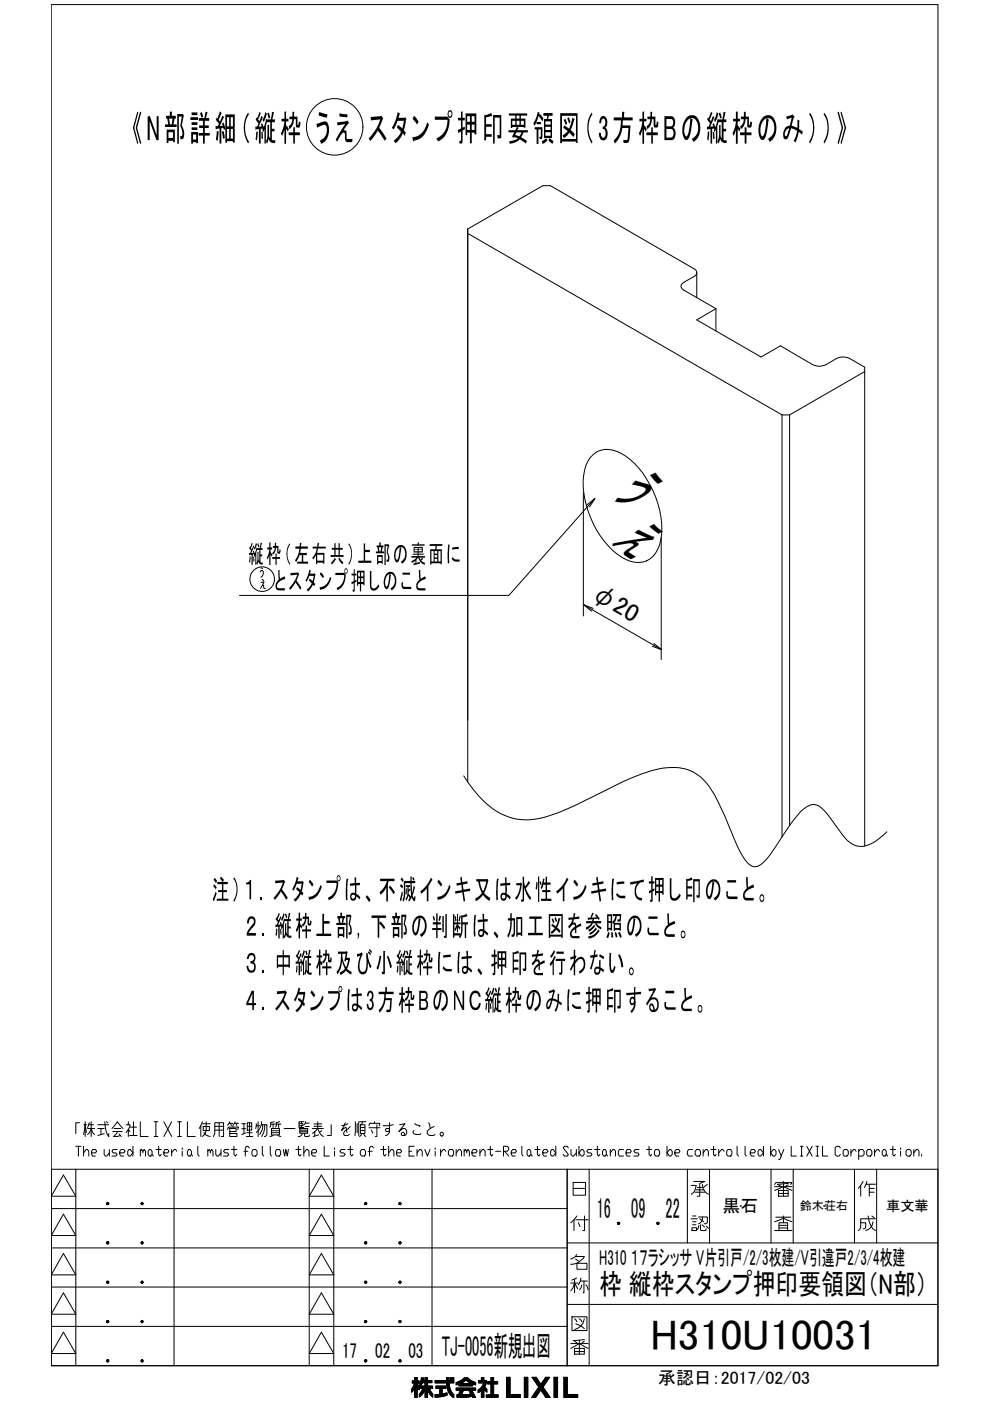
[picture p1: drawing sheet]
<svg xmlns="http://www.w3.org/2000/svg" width="210mm" height="297mm" viewBox="0 0 210 297" stroke-linecap="round" stroke-linejoin="round" font-family="sans-serif">
<!-- layer: TOS_WA -->
<g fill="none" stroke="#000" stroke-width=".21">
<path d="M10.9 1h188v288.6h-188zM16.9 238h-.8v2.3M17.8 238.5h.6M18.1 237.8v3.2M18.6 239.3h1.5M18.8 238.5h1M18.9 238l-.3 1.1M19.3 237.8v3.2M20.7 239.3h1.4M20.7 238.5h2.4M21.4 239.3v1.2M22.2 237.8a4.9 4.9 0 0 0 .9 3.2v-.7"/>
<path d="M22.5 237.8l.4 .2M23.7 239.3l1.2-1.5 1.2 1.5M23.9 239.9h2M24.2 239.3h1.4M24.9 239.9l-.1 .3-.7 .8h.8l.6-.3M26.7 238.5h.8v.3l-.8 1.3M27.2 237.8v.7M27.5 239.9l-.3-.4v1.5M27.7 239h1.2M28.3 237.8v2.9h-.8h1.6M29.7 237.8v3.2h1.7M32.7 237.8h.8"/>
<path d="M33 237.8v3.2M34.7 237.8l1.7 3.2M36.4 237.8l-1.7 3.2M37.7 237.8h.8M38 237.8v3.2M39.7 237.8v3.2h1.7M42.6 238.7l-.4 .6M42.9 237.8l-.3 .9v2.3M42.9 238.3h1.7M43.1 238.8h1.3v.9h-1.3zM43.7 237.8v1.9l-.2 .7-.6 .6M45.5 239.6h1.9"/>
<path d="M45.5 238.8h1.9M46.5 238v3M48.2 239.5l.2-.5h2.2l-.2 .5M48.6 238.2h.8M48.7 239.3h1.4v.6h-1.4zM48.7 237.8l-.5 .7M48.7 239.9v.4M48.9 238.2l.2 .5M49.4 238.7v.3M49.7 238.2h.9M49.9 237.8l-.5 .7M50.1 238.2l.1 .5"/>
<path d="M51.3 238.3h.8M51.3 239.3h.8M51.7 238.3v2.1M52.4 238h1v1.6h-1zM52.4 238.8h1M52.9 238v3M54.3 238.3v.4h.8M54.3 238.7l-.1 .6M54.7 237.8v3.2M55 239.5l-.7 .6M55.4 238.5h1.2v2l-.4 .5h-.2M55.5 237.8l-.4 1.5"/>
<path d="M55.7 238.5l-.1 1-.5 1M56.1 238.5l-.2 1.6-.4 .9M57.4 238.3h1M57.6 239.3h1.7v1.3h-1.7zM57.6 239.7h1.7M57.9 238.3v.8M58.2 237.8l-.8 .2v.7l-.2 .3M58.6 238.3h.9M59.1 238.3v.8M59.3 237.8l-.7 .2v.7l-.2 .3M60.2 239.3h2.4M63.4 238.3h.8v.4h-.8"/>
<path d="M63.6 239.3h1.6v1h-1.6zM63.6 239.6h1.6M63.6 239.9h1.6M63.9 237.8v.5M63.9 238.7v.4M64.4 237.8h-1v1.3h1M64.7 238.1l-.1 .4M64.7 238.8h.9M64.8 237.8l-.1 .3h.9M66.2 239.3h2.4M66.6 238.8h1.6M66.6 238.3h1.6"/>
<path d="M67.4 239.4l.7 1.2 .5 .4M67.4 237.8v1.5l-.7 .6M68.2 239.7l-.5 .4M70.2 238.5v2.2h-.8M73.2 238l-.8 1.7 1-.6 .2 1M73.7 238.3l-1.3 .4M74.2 238.8l-1.3 1.3v.4l.2 .2h.6l.4-.2M75.3 237.8v2.9M75.7 238.2v2M76.1 237.8v2.9M76.2 237.8h1.4M76.4 238.5h1v1.8h-1z"/>
<path d="M76.4 239.7h1M76.4 239.1h1M76.9 237.8l-.3 .7M78.2 238.7l.2-.5h2.1l-.1 .5M78.2 239.1h2.3M78.7 239.6l.4 .7M79.4 237.8v.4M79.9 238.5v2.5h-.3M82.6 238v1.7l-.2 .2h-.5l-.2-.2 .2-.4h.5l.2 .2v.6l-.4 .4-.5 .2M83.4 238.5l-1 .2h-1.2M84.7 238.5l1.2-.2-1.3 1.6 .8-.6h.5l.3 .4v.6l-.3 .4h-.7l-.1-.4 .1-.2h.4l.2 .2v.4M87.7 239.7l-.1 .4 .5 .4h1l.1-.2"/>
<path d="M87.9 238.3l1.2 .4-.2 .1M90.9 238l.3 1.3M92.1 238.8a1.66 1.66 0 0 0-1.5 1.5l.5 .4h.8l.3-.2M10.9 247.9h188M10.9 256.2h109.4M13.4 249.1l2.7 4.5h-5.2zM13.4 257.4l2.7 4.6h-5.2zM16.1 247.9v41.7M16.1 243h1.1M16.6 243v2.1M17.7 244.4l.6-.7h.3l.2 .4v1M17.7 243v2.1"/>
<path d="M18.3 240.1l-.2-1.6-.4 2M18.6 240.5l.4-.4 .3-.8 .3 .8 .5 .4M19.4 244.4h.8l.3-.3-.3-.4h-.5l-.3 .4v.7l.3 .3h.5M22.1 243.7v1.1l.2 .3h.3l.6-.7M22.1 240.4l-1.4 .3M23.2 243.7v1.4M24.8 243.7h-.8l-.3 .4 .3 .3h.6l.2 .4-.2 .3h-.9M25.3 240.4l.4 .6M25.4 244.4h.8l.3-.3-.3-.4h-.5l-.3 .4v.7l.3 .3h.5M27.3 243.7h.3l.6 .7-.6 .7h-.3l-.2-.3v-.7zM28.2 243v2.1M29.7 244.1l.3-.4 .3 .4v.3"/>
<path d="M29.7 243.7v1.4M30.3 244.1l.3-.4 .2 .4v1M31.7 243.7h.2l.3 .4v.7l-.3 .3h-.2l-.3-.3v-.7zM32.2 244.8l.3 .3M32.7 241h.8M33 243.7h1.2M33.6 243v1.8l.3 .3 .3-.3M34.7 244.4h.8l.3-.3-.3-.4h-.5l-.3 .4v.7l.3 .3h.5M36.4 243.7v1.4M36.9 247.9v41.7M37.5 244.1l-.3-.4h-.3l-.5 .7M37.7 241h.8"/>
<path d="M38.6 243.4v.3M38.6 244.1v1M40 243.7h.3l.3 .4v.7l-.3 .3h-.3l-.3-.3v-.7zM40.6 244.8l.2 .3M41.9 243v1.8l.3 .3M43.3 240.1a1.54 1.54 0 0 0 1.3 .9M44.1 244.1l.3-.4 .2 .4v.3M44.1 243.7v1.4M44.6 244.1l.3-.4 .3 .4v1M45.2 241l.3-.6v-2.4h1.9v3h-.5M45.7 243.7v1.1l.3 .3h.3l.5-.7M46.8 243.7v1.4"/>
<path d="M48.5 243.7h-.8l-.3 .4 .3 .3h.5l.3 .4-.3 .3h-.8M48.7 240.3h1.5v.7h-1.5zM49.1 243.7h1.1M49.6 243v1.8l.3 .3 .3-.3M51.7 244.1h.9M52.1 240.2l-.8 .3M52.2 241h1.4M52.3 240.2h1.2M52.9 243.4l-.3-.4h-.3l-.3 .4v1.7M53.7 243.7h.5l.3 .4v.7l-.3 .3h-.5l-.3-.3v-.7zM55.6 243v1.8l.3 .3M57.3 243v1.8l.3 .3"/>
<path d="M57.6 240.2h1.7M57.9 240.7l-.7 .3M58.7 243.7h.6l.2 .4v.7l-.2 .3h-.6l-.3-.3v-.7zM58.9 240.7l.6 .3M60.1 243.7l.3 1.4 .2-1.4 .3 1.4 .3-1.4M62.7 243.7h1.1M63.3 243v1.8l.3 .3 .2-.3M64.1 240.3a.73 .73 0 0 1-.9 .7M64.4 244.4l.6-.7h.2l.3 .4v1M64.4 243v2.1M64.6 240.3l.1 .7h.7l.2-.4M65.6 247.9v41.7"/>
<path d="M66.1 244.4h.8l.3-.3-.3-.4h-.5l-.3 .4v.7l.3 .3h.5M66.2 240.3l.5-.4v.9M67.5 240.6l-1.1 .4M68.1 257.4l2.7 4.6h-5.2zM68.1 249.1l2.7 4.5h-5.2zM68.7 243v2.1h1.1M70.8 247.9v41.7M70.9 243.4v.3M70.9 244.1v1M73.2 243.7h-.9l-.2 .4 .2 .3h.6l.3 .4-.3 .3h-.8M73.7 243.7h1.1M74.3 243v1.8l.3 .3 .2-.3"/>
<path d="M76.7 240.3l-.2 .4-.3 .3M76.7 243.7h.5l.3 .4v.7l-.3 .3h-.5l-.3-.3v-.7zM77.1 240.3l.5 .7M78 244.1h.9M79.2 243.4l-.3-.4h-.3l-.3 .4v1.7M80.7 243.7h1.2M81.3 243v1.8l.3 .3 .3-.3M82.4 244.4l.6-.7h.3l.2 .4v1M82.4 243v2.1M84.1 244.4h.8l.3-.3-.3-.4h-.5l-.3 .4v.7l.3 .3h.5M86.7 244.1h.6M87.8 243h-1.1v2.1h1.1"/>
<path d="M88.4 244.4l.6-.7h.2l.3 .4v1M88.4 243.7v1.4M90.1 243.7l.5 1.4 .6-1.4M91.6 247.9v41.7M92.3 243.4v.3M92.3 244.1v1M93.4 243.7v1.4M94.5 244.1l-.3-.4h-.2l-.6 .7M95.4 243.7h.5l.3 .4v.7l-.3 .3h-.5l-.3-.3v-.7zM96.7 244.4l.6-.7h.3l.3 .4v1M96.7 243.7v1.4M98.4 244.1l.3-.4 .3 .4v.3"/>
<path d="M98.4 243.7v1.4M99 244.1l.2-.4 .3 .4v1M100.1 244.4h.8l.3-.3-.3-.4h-.5l-.3 .4v.7l.3 .3h.5M101.8 244.4l.5-.7h.3l.3 .4v1M101.8 243.7v1.4M103.4 243.7h1.1M104 243v1.8l.3 .3 .2-.3M105.1 244.1h1.1M106.8 244.1h.8l.3-.4v-.3l-.3-.4h-.8v2.1M107 244.1l.9 1M108.4 244.4h.8l.3-.3-.3-.4h-.5l-.3 .4v.7l.3 .3h.5M110.6 243v1.8l.3 .3"/>
<path d="M112 243.7h.3l.3 .4v.7l-.3 .3h-.3l-.3-.3v-.7zM112.6 244.8l.2 .3M113.4 243.7h1.1M113.9 243v1.8l.3 .3 .3-.3M115.1 244.4h.8l.3-.3-.3-.4h-.6l-.2 .4v.7l.2 .3h.6M117 243.7h.3l.5 .7-.5 .7h-.3l-.3-.3v-.7zM117.8 243v2.1M120.3 247.9v41.7M120.5 243.4l-.2-.4h-.6l-.3 .4 1.1 1.4-.2 .3h-.6l-.3-.3M121.1 243.7v1.1l.3 .3h.2l.6-.7M121.5 250.7h2.6v2.7h-2.6zM121.5 252h2.6"/>
<path d="M122.2 243.7v1.4M122.8 243v2.1M123.3 243.7h.3l.3 .4v.7l-.3 .3h-.3l-.5-.7zM124.9 247.9v41.7M125.5 243.7h-.8l-.3 .4 .3 .3h.6l.2 .4-.2 .3h-.9M126.1 243.7h1.1M126.6 243v1.8l.3 .3 .3-.3M128 243.7h.3l.3 .4v.7l-.3 .3h-.3l-.3-.3v-.7zM128.6 244.8l.2 .3M129.4 244.4l.5-.7h.3l.3 .4v1M129.4 243.7v1.4M132.2 243.7h-.9l-.2 .4v.7l.2 .3h.9"/>
<path d="M132.7 244.4h.9l.2-.3-.2-.4h-.6l-.3 .4v.7l.3 .3h.6M135.5 243.7h-.8l-.3 .4 .3 .3h.5l.3 .4-.3 .3h-.8M137.1 243.7h1.1M137.6 243v1.8l.3 .3 .3-.3M139 243.7h.6l.3 .4v.7l-.3 .3h-.6l-.2-.3v-.7zM141.4 243v2.1M142 243.7h.2l.3 .4v.7l-.3 .3h-.2l-.6-.7zM143.1 244.4h.8l.3-.3-.3-.4h-.5l-.3 .4v.7l.3 .3h.5M145.7 247.9v15.6M146.8 243.7h-.8l-.3 .4v.7l.3 .3h.8M147.7 243.7h.5l.3 .4v.7l-.3 .3h-.5l-.3-.3v-.7zM149.1 244.4l.5-.7h.3l.3 .4v1"/>
<path d="M149.1 243.7v1.4M150.4 247.9v15.6M150.7 243.7h1.1M151.3 243v1.8l.3 .3 .2-.3M152.4 243.7v1.4M153.5 244.1l-.3-.4h-.2l-.6 .7M154.3 243.7h.6l.3 .4v.7l-.3 .3h-.6l-.2-.3v-.7zM156.3 243v1.8l.3 .3M157 255.7h.1M158 243v1.8l.2 .3M159.1 244.4h.8l.3-.3-.3-.4h-.5l-.3 .4v.7l.3 .3h.5M161 243.7h.3l.6 .7-.6 .7h-.3l-.3-.3v-.7z"/>
<path d="M161.9 243v2.1M163.4 243v2.1M163.5 247.9v15.6M163.9 243.7h.3l.3 .4v.7l-.3 .3h-.3l-.5-.7zM165.1 243.7l.5 1.4M166.2 243.7l-.9 2.1h-.2M167.8 243v2.1h1.1M168.2 247.9v15.6M169.7 243h.6M169.7 245.1h.6M170 243v2.1M171.1 243l1.1 2.1"/>
<path d="M172.2 243l-1.1 2.1M173 243h.6M173 245.1h.6M173.3 243v2.1M174.4 243v2.1h1.1M174.7 255.7h.1M178.2 243.4l-.3-.4h-.5l-.3 .4v1.4l.3 .3h.5l.3-.3M179 243.7h.6l.3 .4v.7l-.3 .3h-.6l-.2-.3v-.7zM180.4 243.7v1.4M181.2 247.9v15.6M181.5 244.1l-.2-.4h-.3l-.6 .7M182.1 244.1l.3-.4h.5l.3 .4v.7l-.3 .3h-.8"/>
<path d="M182.1 243.7v2.1M184 243.7h.6l.3 .4v.7l-.3 .3h-.6l-.2-.3v-.7zM185.4 243.7v1.4M185.9 247.9v15.6M186.5 244.1l-.2-.4h-.3l-.6 .7M187.4 243.7h.2l.3 .4v.7l-.3 .3h-.2l-.3-.3v-.7zM187.9 244.8l.3 .3M188.8 243.7h1.1M189.3 243v1.8l.3 .3 .3-.3M191 243.4v.3M191 244.1v1M192.3 243.7h.6l.3 .4v.7l-.3 .3h-.6l-.2-.3v-.7z"/>
<path d="M192.4 255.7h.1M193.7 244.4l.6-.7h.3l.2 .4v1M193.7 243.7v1.4M195.4 244.8v.3M10.9 272.9h109.4M10.9 264.6h109.4M13.4 274.1l2.7 4.5h-5.2zM13.4 265.8l2.7 4.5h-5.2zM68.1 274.1l2.7 4.5h-5.2zM68.1 265.8l2.7 4.5h-5.2zM120.3 276.6h78.6M120.3 263.5h78.6"/>
<path d="M10.9 281.2h109.4M13.4 282.4l2.7 4.6h-5.2zM68.1 282.4l2.7 4.6h-5.2zM87.4 294.4v.7M87.4 292.8v.4M87.4 294.3v.7M87.5 292.8v.4M87.5 294.1v.8M87.6 292.8v.4M87.6 294v.8M87.7 292.8v.4M87.7 293.8v.9"/>
<path d="M87.8 292.8v.4M87.8 293.5v1.1M87.9 292.1h.6v.7h.4v.4h-.4l.4 .8v.7l-.4-.5v2.1h-.6v-1.9l-.7 .8v-.7l.7-1.1v-.2h-.5v-.4h.5zM87.9 292.8v1.6M88 292.1v4.2M88.1 292.1v4.2M88.2 292.1v4.2M88.3 292.1v4.2M88.4 292.1v4.2M88.5 292.8v.4M88.5 293.5v.8M88.6 292.8v.4"/>
<path d="M88.6 293.6v.8M88.7 292.8v.4M88.7 293.8v.7M88.8 292.8v.4M88.8 293.9v.7M89 295.5v.7M89.1 293.1v.7M89.1 293.9v.5M89.1 295.4v.7M89.2 292.9v.8M89.2 293.9v.5M89.2 295.3v.7"/>
<path d="M89.3 292.7v.9M89.3 293.9v.5M89.3 295.1v.8M89.3 292.1h.5v.6h.3v-.6h.6v.6h.9v.5h-.9v.7h1v.5h-.6l.7 1.2v.6l-.5-.5-.6-1v1.6h-.6v-1.6l-.5 .8-.7 .7v-.6l.7-1.2h-.6v-.5h1.1v-.7h-.5l-.6 .6v-.6l.3-.7zM89.4 292.1v1.4M89.4 293.9v.5M89.4 295v.8M89.4 292.1v1.3M89.4 294.9v.8M89.5 292.1v1.2M89.5 293.9v.5M89.5 294.7v.9"/>
<path d="M89.6 292.1v1.1M89.6 293.9v.5M89.6 294.5v1M89.7 292.1v1.1M89.7 293.9v1.5M89.8 292.1v.4M89.8 292.7v.5M89.8 293.9v1.3M89.9 292.7v.5M89.9 293.9v1.2M90 292.7v.5M90 293.9v1"/>
<path d="M90.1 292.7v.5M90.1 293.9v.8M90.2 292.1v4.2M90.3 292.1v4.2M90.4 292.1v4.2M90.5 292.1v4.2M90.6 292.1v4.2M90.7 292.7v.5M90.7 293.9v.9M90.8 292.7v.5M90.8 293.9v1.1M90.9 292.7v.5"/>
<path d="M90.9 293.9v1.3M91 292.7v.5M91 293.9v1.5M91.1 292.7v.5M91.1 293.9v1.6M91.2 292.7v.5M91.2 293.9v.5M91.2 294.6v1M91.3 292.7v.5M91.3 293.9v.5M91.3 294.8v.9M91.3 295v.8"/>
<path d="M91.5 292.7v.5M91.5 293.9v.5M91.5 295.1v.8M91.6 292.7v.5M91.6 293.9v.5M91.6 295.3v.7M91.6 295.4v.7M91.7 293.9v.5M91.7 295.5v.7M92.2 292.7h2.5v-.6h.5v.6h1.1v.5h-1l.1 1.3 .3 .6 .6 .6v.6l-.6-.3a3.5 3.5 0 0 1-1-2.8h-2.5zM92.3 292.7v.5M92.3 295.7v.5"/>
<path d="M92.4 292.7v.5M92.4 295.7v.5M92.4 293.9h2.2v.5h-.8v1.1l1-.2v.5l-2.6 .4v-.5l1-.1v-1.2h-.8zM92.4 293.9v.5M92.5 292.7v.5M92.5 293.9v.5M92.5 295.7v.5M92.7 292.7v.5M92.7 293.9v.5M92.7 295.7v.5M92.8 292.7v.5M92.8 293.9v.5"/>
<path d="M92.8 295.7v.5M92.9 292.7v.5M92.9 293.9v.5M92.9 295.7v.5M93 292.7v.5M93 293.9v.5M93 295.7v.5M93.1 292.7v.5M93.1 293.9v.5M93.1 295.7v.5M93.2 292.7v.5M93.2 293.9v.5"/>
<path d="M93.2 295.7v.5M93.3 292.7v.5M93.3 293.9v2.3M93.4 292.7v.5M93.4 293.9v2.2M93.5 292.7v.5M93.5 293.9v2.2M93.6 292.7v.5M93.6 293.9v2.2M93.7 292.7v.5M93.7 293.9v2.2M93.8 292.7v.5"/>
<path d="M93.8 293.9v.5M93.8 295.5v.6M93.9 292.7v.5M93.9 293.9v.5M93.9 295.5v.5M94 292.7v.5M94 293.9v.5M94 295.5v.5M94.1 292.7v.5M94.1 293.9v.5M94.1 295.5v.5M94.2 292.7v.5"/>
<path d="M94.2 293.9v.5M94.2 295.4v.6M94.3 292.7v.5M94.3 293.9v.5M94.3 295.4v.6M94.5 292.7v.5M94.5 293.9v.5M94.5 295.4v.5M94.6 292.7v.5M94.6 293.9v.5M94.6 295.4v.5M94.7 292.1v1.7"/>
<path d="M94.7 295.3v.5M94.8 292.1v2.2M94.9 292.1v2.5M95 292.1v2.8M95.1 292.1v3M95.2 292.1v3.2M95.3 292.7v.5M95.3 293.5v1.9M95.4 292.7v.5M95.4 294.2v1.4M95.4 294.5v1.2M95.5 292.1h.8v.4h-.8z"/>
<path d="M95.5 292.1v.4M95.5 292.7v.5M95.5 294.7v1.1M95.7 292.1v.4M95.7 292.7v.5M95.7 294.9v1M95.7 295.1v.9M95.8 292.1v.4M95.8 292.7v.5M95.8 295.2v.9M95.9 292.1v.4M95.9 292.7v.5"/>
<path d="M95.9 295.4v.7M96 292.1v.4M96 292.7v.5M96 295.5v.7M96.1 292.1v.4M96.1 292.7v.5M96.1 295.6v.6M96.2 292.1v.4M96.2 292.7v.5M96.2 295.7v.6M96.7 293.1l1-.4 .8-.6h.7l.7 .6 1 .4v.5l-.6-.1v.3h-3v-.3l-.6 .1zM96.7 294.3h4.2v.5h-2.7l-.3 .9h1.6l.3-.2-.3-.5h.6l.8 1.3h-.7l-.1-.3-1.3 .2h-2v-.5h.4l.4-.9h-.9z"/>
<path d="M96.7 293.1v.5M96.7 294.3v.5M96.8 293.1v.5M96.8 294.3v.5M96.9 293.1v.5M96.9 294.3v.5M96.9 295.7v.5M97 293v.6M97 294.3v.5M97 295.7v.5M97.1 293v.5M97.1 294.3v.5"/>
<path d="M97.1 295.7v.5M97.2 292.9v.6M97.2 294.3v.5M97.2 295.7v.5M97.3 292.9v.6M97.3 294.3v.5M97.3 295.6v.6M97.4 292.9v.9M97.4 294.3v.5M97.4 295.3v.9M97.5 292.8v1M97.5 294.3v.5"/>
<path d="M97.5 295.1v1.1M97.6 292.8v1M97.6 294.3v.5M97.6 294.9v1.3M97.6 292.7v1.1M97.6 293.3l1.2-.7 1.2 .7zM97.6 294.3v1.9M97.7 292.7v1.1M97.7 294.3v1.9M97.8 292.7v.5M97.8 293.3v.5M97.8 294.3v1.9"/>
<path d="M97.9 292.6v.6M97.9 293.3v.5M97.9 294.3v1.3M97.9 295.7v.5M98 292.5v.7M98 293.3v.5M98 294.3v1.1M98 295.7v.5M98.1 292.4v.7M98.1 293.3v.5M98.1 294.3v.8M98.1 295.7v.5"/>
<path d="M98.2 292.4v.6M98.2 293.3v.5M98.2 294.3v.6M98.2 295.7v.5M98.3 292.3v.7M98.3 293.3v.5M98.3 294.3v.5M98.3 295.7v.5M98.4 292.2v.7M98.4 293.3v.5M98.4 294.3v.5M98.4 295.7v.5"/>
<path d="M98.5 292.1v.8M98.5 293.3v.5M98.5 294.3v.5M98.5 295.7v.5M98.5 292.1v.7M98.7 292.1v.6M98.7 293.3v.5M98.7 294.3v.5M98.7 295.7v.5M98.7 292.1v.5M98.8 292.1v.5M98.8 293.3v.5"/>
<path d="M98.8 294.3v.5M98.8 295.7v.5M98.9 292.1v.6M98.9 293.3v.5M98.9 294.3v.5M98.9 295.7v.5M99 292.1v.7M99 293.3v.5M99 294.3v.5M99 295.7v.5M99.1 292.1v.8M99.1 293.3v.5"/>
<path d="M99.1 294.3v.5M99.1 295.7v.5M99.2 292.1v.8M99.2 293.3v.5M99.2 294.3v.5M99.2 295.7v.5M99.3 292.3v.7M99.3 293.3v.5M99.3 294.3v.5M99.3 295.7v.5M99.4 292.4v.6M99.4 293.3v.5"/>
<path d="M99.4 294.3v.5M99.4 295.7v.5M99.5 292.4v.7M99.5 293.3v.5M99.5 294.3v.5M99.5 295.7v.5M99.6 292.5v.7M99.6 293.3v.5M99.6 294.3v.5M99.6 295v.1M99.6 295.6v.6M99.6 292.6v.6"/>
<path d="M99.6 295v.3M99.6 295.6v.5M99.7 292.6v.6M99.7 293.3v.5M99.7 294.3v.5M99.7 295v.4M99.7 295.6v.5M99.9 292.7v1.1M99.9 294.3v.5M99.9 295v1.1M99.9 295v1M100 292.8v1"/>
<path d="M100 294.3v.5M100 295v1M100.1 292.8v1M100.1 294.3v.5M100.1 295v1.1M100.2 292.9v.9M100.2 294.3v.5M100.2 295.1v1.1M100.3 292.9v.6M100.3 294.3v.5M100.3 295.3v1M100.4 292.9v.6"/>
<path d="M100.4 294.3v.5M100.4 295.4v.9M100.5 293v.5M100.5 294.3v.5M100.5 295.6v.7M100.6 293v.5M100.6 294.3v.5M100.6 295.8v.5M100.7 293v.6M100.7 294.3v.5M100.7 296v.3M100.7 293.1v.5"/>
<path d="M100.7 296.1v.2M100.8 293.1v.5M100.8 294.3v.5M100.8 296.2v.1M101.4 294.7v.6M101.5 292.7v.5M101.5 294.6v.6M101.6 292.7v.5M101.6 294.6v.6M101.7 292.7v.5M101.7 294.5v.6M101.8 292.7v.5"/>
<path d="M101.8 294.4v.7M101.8 294.4v.6M101.9 292.7v.5M101.9 294.3v.6M102 292.7v.5M102 294.2v.7M102.1 292.1h.5v.6h.6l-.1 .7-.4 .7 .5 .5v.5l-.6-.5v1.7h-.5v-1.4l-.7 .4v-.6a2.37 2.37 0 0 0 1.2-1.5h-1.1v-.5h.6zM102.1 292.1v1.1M102.1 294.1v2.2M102.2 292.1v1.1M102.2 294v2.3M102.3 292.1v1.1"/>
<path d="M102.3 293.8v2.5M102.4 292.1v1.1M102.4 293.7v2.6M102.5 292.1v1.1M102.5 293.5v2.8M102.6 292.1v4.2M102.6 292.7v2M102.8 292.7v2.1M102.9 292.7v1.2M102.9 294.2v.7M102.9 292.7v1M102.9 294.3v.6"/>
<path d="M103 292.7v.8M103 294.3v.7M103.1 292.7v.5M103.1 294.4v.7M103.1 295.7v.5M103.2 294.5v.6M103.2 295.7v.5M103.3 295.7v.5M103.4 292.9v.5M103.4 295.7v.5M103.5 292.9v.5M103.5 295.7v.5"/>
<path d="M103.6 292.9v.5M103.6 295.7v.5M103.7 292.9v.5M103.7 295.7v.5M103.8 292.9v.5M103.8 295.7v.5M103.9 292.9v.5M103.9 295.7v.5M104 292.9v.5M104 295.7v.5M104.1 292.1h.6v.8h.8v.5h-.8v2.3h.9v.5h-2.5v-.5h1v-2.3h-.8v-.5h.8zM104.1 292.1v4.1"/>
<path d="M104.2 292.1v4.1M104.3 292.1v4.1M104.4 292.1v4.1M104.5 292.1v4.1M104.6 292.1v4.1M104.7 292.9v.5M104.7 295.7v.5M104.8 292.9v.5M104.8 295.7v.5M104.9 292.9v.5M104.9 295.7v.5M105 292.9v.5"/>
<path d="M105 295.7v.5M105.1 292.9v.5M105.1 295.7v.5M105.2 292.9v.5M105.2 295.7v.5M105.3 292.9v.5M105.3 295.7v.5M105.4 292.9v.5M105.4 295.7v.5M105.5 292.9v.5M105.5 295.7v.5M105.6 295.7v.5"/>
<path d="M107.4 292h.7v3.7h2.2v.6h-2.9zM107.4 292v4.3M107.5 292v4.3M107.6 292v4.3M107.7 292v4.3M107.8 292v4.3M107.9 292v4.3M108 292v4.3M108.1 292v4.3M108.2 295.7v.6M108.3 295.7v.6M108.4 295.7v.6"/>
<path d="M108.5 295.7v.6M108.6 295.7v.6M108.7 295.7v.6M108.8 295.7v.6M108.9 295.7v.6M109 295.7v.6M109.1 295.7v.6M109.2 295.7v.6M109.3 295.7v.6M109.4 295.7v.6M109.5 295.7v.6M109.6 295.7v.6"/>
<path d="M109.7 295.7v.6M109.8 295.7v.6M110 295.7v.6M110.1 295.7v.6M110.2 295.7v.6M110.3 295.7v.6M111.2 292h.7v4.3h-.7zM111.2 292v4.3M111.3 292v4.3M111.4 292v4.3M111.5 292v4.3M111.6 292v4.3"/>
<path d="M111.7 292v4.3M111.8 292v4.3M111.9 292v4.3M112.8 296.2v.1M112.8 292h.9l1 1.5 1-1.5h.8l-1.4 2.1 1.6 2.2h-1l-1-1.6-1.1 1.6h-.9l1.5-2.2zM112.9 292v.1M112.9 296.1v.2M113 292v.2M113 296v.3M113.1 292v.4M113.1 295.8v.5M113.1 292v.5"/>
<path d="M113.1 295.7v.6M113.2 292v.7M113.2 295.5v.8M113.3 292v.8M113.3 295.4v.9M113.4 292v.9M113.4 295.3v1M113.5 292v1M113.5 295.1v1.2M113.6 292v1.2M113.6 295v1.2M113.7 292v1.3"/>
<path d="M113.7 294.9v1.2M113.8 292.1v1.3M113.8 294.7v1.3M113.9 292.3v1.3M113.9 294.6v1.3M113.9 292.4v1.3M113.9 294.5v1.2M114.1 292.6v1.2M114.1 294.3v1.3M114.2 292.7v1.3M114.2 294.2v1.2M114.2 292.8v2.5"/>
<path d="M114.3 293v2.1M114.4 293.1v1.9M114.5 293.2v1.7M114.6 293.4v1.4M114.7 293.5v1.2M114.8 293.4v1.5M114.9 293.2v1.8M115 293.1v2M115 292.9v2.4M115.1 292.8v1.2M115.1 294.1v1.3M115.2 292.7v1.2"/>
<path d="M115.2 294.3v1.3M115.3 292.6v1.2M115.3 294.4v1.3M115.4 292.4v1.2M115.4 294.5v1.3M115.5 292.3v1.2M115.5 294.6v1.4M115.6 292.1v1.3M115.6 294.8v1.3M115.7 292v1.2M115.7 294.9v1.3M115.8 292v1.1"/>
<path d="M115.8 295.1v1.2M115.9 292v1M115.9 295.2v1.1M116 292v.9M116 295.3v1M116.1 292v.7M116.1 295.4v.9M116.1 292v.6M116.1 295.6v.7M116.2 292v.4M116.2 295.7v.6M116.3 292v.3"/>
<path d="M116.3 295.9v.4M116.4 292v.2M116.4 296v.3M116.5 292v.1M116.5 296.1v.2M116.6 296.2v.1M117.5 292h.7v4.3h-.7zM117.5 292v4.3M117.6 292v4.3M117.7 292v4.3M117.8 292v4.3M117.9 292v4.3"/>
<path d="M118 292v4.3M118.1 292v4.3M119.5 292h.8v3.7h2.2v.6h-3zM119.6 292v4.3M119.7 292v4.3M119.8 292v4.3M119.9 292v4.3M120 292v4.3M120.1 292v4.3M120.2 292v4.3M120.3 292v4.3M120.3 295.7v.6"/>
<path d="M120.4 295.7v.6M120.5 295.7v.6M120.6 295.7v.6M120.7 295.7v.6M120.8 295.7v.6M120.9 295.7v.6M121 295.7v.6M121.1 295.7v.6M121.3 295.7v.6M121.4 295.7v.6M121.5 295.7v.6M121.6 295.7v.6"/>
<path d="M121.7 295.7v.6M121.8 295.7v.6M121.9 295.7v.6M122 295.7v.6M122.1 295.7v.6M122.2 295.7v.6M122.3 295.7v.6M122.5 295.7v.6"/>
<circle cx="93.7" cy="240.5" r=".39"/>
</g>
<g fill="#000" stroke="#000" stroke-width=".21">
<path d="M22.7 255.1l-.1 .1h.2zM22.6 255.2h.2l-.1 .2zM22.8 255.2l-.1 .2h.1z"/>
<path d="M22.8 255.2v.2h.2zM22.8 255.2h.3l-.1 .2z"/>
<path d="M23 255.1l-.2 .1h.3zM22.8 255l.2 .1-.2 .1zM22.7 255.1l.1 .1v-.2z"/>
<path d="M30 255.1l-.1 .1h.2zM29.9 255.2h.2l-.1 .2zM30.1 255.2l-.1 .2h.1z"/>
<path d="M30.1 255.2v.2h.2zM30.1 255.2h.2v.2z"/>
<path d="M30.3 255.1l-.2 .1h.2zM30.1 255l.2 .1-.2 .1zM30 255.1l.1 .1v-.2z"/>
<path d="M77.4 255.1l-.1 .1h.2zM77.3 255.2h.2l-.1 .2zM77.5 255.2l-.1 .2h.1z"/>
<path d="M77.5 255.2v.2h.2zM77.5 255.2h.3l-.1 .2z"/>
<path d="M77.7 255.1l-.2 .1h.3zM77.5 255l.2 .1-.2 .1zM77.4 255.1l.1 .1v-.2z"/>
<path d="M84.7 255.1l-.1 .1h.2zM84.6 255.2h.2l-.1 .2zM84.8 255.2l-.1 .2h.1z"/>
<path d="M84.8 255.2v.2h.1zM84.8 255.2h.2l-.1 .2z"/>
<path d="M84.9 255.1l-.1 .1h.2zM84.8 255l.1 .1-.1 .1zM84.7 255.1l.1 .1v-.2z"/>
<path d="M131 259.2v.1h.2zM131 259.3h.2l-.2 .2zM131 259.5h.2v-.2z"/>
<path d="M131.2 259.3v.2h.1zM131.2 259.3h.2l-.1 .2z"/>
<path d="M131.3 259.2l-.1 .1h.2zM131.2 259.2h.1l-.1 .1zM131 259.2l.2 .1v-.1z"/>
<path d="M139.3 259.2v.1h.2zM139.3 259.3h.2l-.2 .2zM139.3 259.5h.2v-.2z"/>
<path d="M139.5 259.3v.2h.1zM139.5 259.3h.2l-.1 .2z"/>
<path d="M139.6 259.2l-.1 .1h.2zM139.5 259.2h.1l-.1 .1zM139.3 259.2l.2 .1v-.1z"/>
<path d="M22.7 271.7l-.1 .2h.2zM22.6 271.9h.2l-.1 .1zM22.7 272l.1 .1v-.2z"/>
<path d="M22.7 263.4l-.1 .1h.2zM22.6 263.5h.2l-.1 .2zM22.7 263.7h.1v-.2z"/>
<path d="M22.8 271.9v.2l.2-.1zM22.8 271.9h.3l-.1 .1z"/>
<path d="M22.8 263.5v.2h.2zM22.8 263.5h.3l-.1 .2z"/>
<path d="M23 271.7l-.2 .2h.3zM22.8 271.7h.2l-.2 .2zM22.7 271.7l.1 .2v-.2z"/>
<path d="M23 263.4l-.2 .1h.3zM22.8 263.3l.2 .1-.2 .1zM22.7 263.4l.1 .1v-.2z"/>
<path d="M30 271.7l-.1 .2h.2zM29.9 271.9h.2l-.1 .1zM30.1 271.9l-.1 .1 .1 .1z"/>
<path d="M30 263.4l-.1 .1h.2zM29.9 263.5h.2l-.1 .2zM30.1 263.5l-.1 .2h.1z"/>
<path d="M30.1 271.9v.2l.2-.1zM30.1 271.9h.2v.1z"/>
<path d="M30.1 263.5v.2h.2zM30.1 263.5h.2v.2z"/>
<path d="M30.3 271.7l-.2 .2h.2zM30.1 271.7h.2l-.2 .2zM30 271.7l.1 .2v-.2z"/>
<path d="M30.3 263.4l-.2 .1h.2zM30.1 263.3l.2 .1-.2 .1zM30 263.4l.1 .1v-.2z"/>
<path d="M77.4 263.4l-.1 .1h.2zM77.3 263.5h.2l-.1 .2zM77.4 263.7h.1v-.2z"/>
<path d="M77.4 271.7l-.1 .2h.2zM77.3 271.9h.2l-.1 .1zM77.4 272l.1 .1v-.2z"/>
<path d="M77.5 263.5v.2h.2zM77.5 263.5h.3l-.1 .2z"/>
<path d="M77.5 271.9v.2l.2-.1zM77.5 271.9h.3l-.1 .1z"/>
<path d="M77.7 263.4l-.2 .1h.3zM77.5 263.3l.2 .1-.2 .1zM77.4 263.4l.1 .1v-.2z"/>
<path d="M77.7 271.7l-.2 .2h.3zM77.5 271.7h.2l-.2 .2zM77.4 271.7l.1 .2v-.2z"/>
<path d="M84.7 271.7l-.1 .2h.2zM84.6 271.9h.2l-.1 .1zM84.7 272l.1 .1v-.2z"/>
<path d="M84.7 263.4l-.1 .1h.2zM84.6 263.5h.2l-.1 .2zM84.7 263.7h.1v-.2z"/>
<path d="M84.8 271.9v.2l.1-.1zM84.8 271.9h.2l-.1 .1z"/>
<path d="M84.8 263.5v.2h.1zM84.8 263.5h.2l-.1 .2z"/>
<path d="M84.9 271.7l-.1 .2h.2zM84.8 271.7h.1l-.1 .2zM84.7 271.7l.1 .2v-.2z"/>
<path d="M84.9 263.4l-.1 .1h.2zM84.8 263.3l.1 .1-.1 .1zM84.7 263.4l.1 .1v-.2z"/>
<path d="M22.7 288.4l-.1 .1h.2zM22.6 288.5h.2l-.1 .2zM22.7 288.7l.1 .1v-.3z"/>
<path d="M22.7 280l-.1 .2h.2zM22.6 280.2h.2l-.1 .1zM22.7 280.3l.1 .1v-.2z"/>
<path d="M22.8 288.5v.3l.2-.1zM22.8 288.5h.3l-.1 .2z"/>
<path d="M22.8 280.2v.2l.2-.1zM22.8 280.2h.3l-.1 .1z"/>
<path d="M23 288.4l-.2 .1h.3zM22.8 288.3l.2 .1-.2 .1zM22.7 288.4l.1 .1v-.2z"/>
<path d="M23 280l-.2 .2h.3zM22.8 280h.2l-.2 .2zM22.7 280l.1 .2v-.2z"/>
<path d="M30 288.4l-.1 .1h.2zM29.9 288.5h.2l-.1 .2zM30.1 288.5l-.1 .2 .1 .1z"/>
<path d="M30 280l-.1 .2h.2zM29.9 280.2h.2l-.1 .1zM30.1 280.2l-.1 .1 .1 .1z"/>
<path d="M30.1 288.5v.3l.2-.1zM30.1 288.5h.2v.2z"/>
<path d="M30.1 280.2v.2l.2-.1zM30.1 280.2h.2v.1z"/>
<path d="M30.3 288.4l-.2 .1h.2zM30.1 288.3l.2 .1-.2 .1zM30 288.4l.1 .1v-.2z"/>
<path d="M30.3 280l-.2 .2h.2zM30.1 280h.2l-.2 .2zM30 280l.1 .2v-.2z"/>
<path d="M77.4 288.4l-.1 .1h.2zM77.3 288.5h.2l-.1 .2zM77.4 288.7l.1 .1v-.3z"/>
<path d="M77.4 280l-.1 .2h.2zM77.3 280.2h.2l-.1 .1zM77.4 280.3l.1 .1v-.2z"/>
<path d="M77.5 288.5v.3l.2-.1zM77.5 288.5h.3l-.1 .2z"/>
<path d="M77.5 280.2v.2l.2-.1zM77.5 280.2h.3l-.1 .1z"/>
<path d="M77.7 288.4l-.2 .1h.3zM77.5 288.3l.2 .1-.2 .1zM77.4 288.4l.1 .1v-.2z"/>
<path d="M77.7 280l-.2 .2h.3zM77.5 280h.2l-.2 .2zM77.4 280l.1 .2v-.2z"/>
<path d="M84.7 288.4l-.1 .1h.2zM84.6 288.5h.2l-.1 .2zM84.7 288.7l.1 .1v-.3z"/>
<path d="M84.7 280l-.1 .2h.2zM84.6 280.2h.2l-.1 .1zM84.7 280.3l.1 .1v-.2z"/>
<path d="M84.8 288.5v.3l.1-.1zM84.8 288.5h.2l-.1 .2z"/>
<path d="M84.8 280.2v.2l.1-.1zM84.8 280.2h.2l-.1 .1z"/>
<path d="M84.9 288.4l-.1 .1h.2zM84.8 288.3l.1 .1-.1 .1zM84.7 288.4l.1 .1v-.2z"/>
<path d="M84.9 280l-.1 .2h.2zM84.8 280h.1l-.1 .2zM84.7 280l.1 .2v-.2z"/>
</g>
<!-- layer: TOS_S1 -->
<path d="M99.2 49.5l66.6 38.5M147.7 57.8v5.3M151.8 65.4l-4.1 2.4 13.7 7.9 4.1-2.4 6.8 4a3.2 3.2 0 0 0 2.9 0l2.1-1.3a3.2 3.2 0 0 1 2.9 0l3.1 1.9v101.5M151.8 65.4l-6.8-3.9a.87 .87 0 0 1-.6-.8 .87 .87 0 0 1 .6-.8l2.1-1.3a.87 .87 0 0 0 .6-.8 .87 .87 0 0 0-.6-.8l-30.4-17.6h-1.6l-15.9 9.2v117.2M151.8 65.4v4.8M183.3 78.8l-15.9 9.2M165.8 88v89.5M165.8 88h1.6M167.4 88v87" fill="none" stroke="#000" stroke-width=".21"/>
<!-- layer: TOS_S2 -->
<path d="M125.2 96.9a4.8 4.8 0 0 1 6.5-.8 18.6 18.6 0 0 1 8.2 12 12.1 12.1 0 0 1-.9 9.2 4.7 4.7 0 0 1-6.3 1.3 17.8 17.8 0 0 1-8.4-11.5 12.9 12.9 0 0 1 .4-9.4z" fill="none" stroke="#000" stroke-width=".21"/>
<!-- layer: 0 -->
<path d="M124.5 107l1.6-1.3-1.1 1.8M126.1 105.7l-18.2 20.5h-57.1M123.8 128.2l1.8 1.1M125.8 129l-2-.8 1.6 1.4M138.5 136.7l1.8 1.1M138.7 136.4l1.6 1.4-2-.8" fill="none" stroke="#000" stroke-width=".21"/>
<!-- layer: TOS_M1 -->
<g fill="#000">
<path d="M171.7 23.9l.7 1.4 .3 1.7-.2 1.6-.8 1.8-.1-.4 .5-1 .3-1.3-.1-1.6-.3-1-.4-.9zM174.8 23.9l.7 1.3 .2 1.3-.1 2-.8 1.9-.2-.3 .6-1.4 .3-1.3-.3-2-.6-1.2zM88.8 120.9h.3l.1 1.8 1-.5 .1 .5-1.2 .6-.5 .6-.1 .5 .3 .3h1.4v.5l-1.5-.1-.4-.6v-.8l.6-.8zM141.5 193.7l.4 .1v2l1.1-.6 .2 .6-1.4 .7-.5 .5-.1 .6a.4 .4 0 0 0 .5 .5h1.4v.5h-1.6l-.5-.2-.2-1.1 .5-.9a.66 .66 0 0 0 .2-1zM158.2 186h.4v1.8a.22 .22 0 0 0 .1 .3 .22 .22 0 0 0 .3-.2l.8-.4 .1 .6-1 .4-.6 .5-.4 .5v.5l.3 .4h1.6v.5h-1.5l-.6-.3-.1-1.1 .4-.8a.62 .62 0 0 0 .3-.9zM121.7 201.4h.3l-.1 1.1 .3 .3-.3 .9 .6-.6 .8-.2 .6 .4 .2 .9v.8l-.3 .7-.9 .8-.1-.5 .3-.3 .6-.7v-1.1l-.4-.6-.6 .2-.4 .3-.4 .5v2.5h-.2v-2.1l-.6 1.2-.3-.4 .9-1.7v-.6l-.7 .3-.1-.5 .8-.3zM145.1 209.5l.4 .1v2l1.1-.6 .2 .6-1.5 .7-.4 .4-.1 .6a.51 .51 0 0 0 .5 .6h1.4v.5h-1.6l-.5-.3-.2-1 .5-1a.91 .91 0 0 0 .2-1.1z"/>
<path d="M157.7 23.7h.4v1h.7v1.8l.2-.1 .1-.7 .4 .2-.1 .6-.2 .6-.6-.1-.2-1.7h-.3l-.3 1.2-.7 .8-.2-.5 .5-.5 .3-.6v-.4h-.6v-.6h.6zM156 23.7h.4v1.5h.5v.5h-.5v.9l.6 .7-.3 .6-.3-.6v3.2h-.4v-3l-.4 1.3-.3-.6 .7-2v-.5h-.6v-.5h.6zM157.9 27l.4 .1v1h1v.6h-1v1.7h-.4v-1.7h-1v-.6h1z"/>
<path d="M161.7 25l.7-.5h1l.6 .4 .6 1.5v1.5l-.3 .9-.4 .7-.7 .6-.4-.6 .8-.6 .3-.6 .3-.7v-.9l-.6-1.3-.4-.3-.6-.1 .4 .4v.1l-.5 2.9-.3 .9a.57 .57 0 0 1-.7 .4 .57 .57 0 0 1-.4-.6l-.3-.9 .1-1.4 .3-1.2zM162 25.4l-.6 1.1-.1 1.8a.42 .42 0 0 0 .1 .4 .42 .42 0 0 0 .4 .1l.4-1 .3-2.7z"/>
<path d="M166.7 24.7l1.3-.4 .4 .4-.5 1.5a.36 .36 0 0 0 0 .5 .36 .36 0 0 0 .4 .1l.8 .3v-1.7l.4 .2-.1 1.1a.92 .92 0 0 0 .7 1.2l-.1 .6-.6-.6-.8 2.3-.3-.4 .6-1.4a.71 .71 0 0 0-.7-1.1l-.5-.1-.6 1.9a.54 .54 0 0 1-.7 .4 .54 .54 0 0 1-.3-.8v-.6l.2-.7 .7-.7a.5 .5 0 0 0 .6-.7l.3-1.1-1 .4zM166.9 27.4l-.5 .7a.44 .44 0 0 0-.1 .5 .44 .44 0 0 0 .5 .2l.5-1.6z"/>
<path d="M177.6 23.8l.2-.1 1 3.4-1 3.4-.2-.1 .9-3.3zM178.2 23.8l.2-.1 1 3.4-1 3.4-.2-.1 .9-3.3z"/>
<path d="M91.1 115.4h2.7v.3h-1.1l-.2 .8h1.2v3.1h-.3v-.2h-1.9v.3h-.3v-3.2h1.1l.1-.8h-1.3zM91.5 116.8v2.2h.4v-2.2zM92.1 118.5v.5h.6v-.5zM92.1 117.7v.5h.6v-.5zM92.1 116.8v.6h.6v-.6zM92.9 116.8v2.2h.5v-2.2z"/>
<path d="M95.9 118.1l.5 .5h1v.5h-.8l-.4-.2-.4-.4zM95.1 115.4l.3 .3-.2 1.2v2.5l-.3 .1v-2.4zM95.9 116.1l1.4-.1v.4l-1.4 .1z"/>
<path d="M85.2 123.4l.3 .1-.1 .5a.34 .34 0 0 0 .4 .4h1.4v.5l-1.7-.1-.3-.4zM85.3 121.4h1.6v.4h-1.6z"/>
<path d="M129.9 193.8h1.8l-.1 1.5-.7 .1v-.5h.4l.1-.7h-.6l-.2 .8-.4 .7h1.4v1.6h-.3v-.2h-.9v.3h-.3v-1.7l-.1 .2-.2-.4 .5-.6 .2-.7h-.6zM129.6 197.7h.3l.1 1.1h-.4zM128.9 197.6l.4 .2-.4 1.1-.3-.2zM130.3 197.7h.3l.3 .7v.2l-.4 .2zM131.3 197.6l.5 .9-.3 .4-.5-1zM129 194.2v1.1h.5v-1.1zM129 195.7v1h.5v-1zM130.4 196v.8h.9v-.8zM128.7 193.8h1.1v3.5l-.8-.2v.3h-.3z"/>
<path d="M133.6 194.6l.7-.5 .9 .1 .4 .5 .4 1-.2 1.8-.4 .7-.5 .4-.3-.4 .6-.5 .3-.6 .2-1.1-.4-1-.3-.3-.6-.1 .3 .4-.3 1.9-.3 1.1a.5 .5 0 0 1-.6 .3 .5 .5 0 0 1-.4-.6l-.1-1.6 .3-1zM134.1 194.8l-.5 .6-.3 .7 .1 1.3a.28 .28 0 0 0 .4 .3 .28 .28 0 0 0 .2-.4l.3-2.7z"/>
<path d="M137.3 196.6l.4 .1-.1 .8 .2 .2 1.8 .1v.5h-1.8l-.3-.1-.2-.7zM137.5 194.3h1.9v.5h-1.9z"/>
<path d="M144.5 197.4l.4-.1 .4 .4v.9l-.4 .4-.3-.1-.2-.3-.1-.8zM144.7 197.6l-.2 .4a.38 .38 0 0 0 .1 .5 .38 .38 0 0 0 .5 0v-.4a.36 .36 0 0 0 0-.4 .36 .36 0 0 0-.4-.1z"/>
<path d="M145.5 186.3l.4 .1 .8-.4 .1 .5-1 .3v1.1h1v.5h-1v1.3h1v.4h-1v.6h-.3zM147 186.4h1.4l-.1 3.9h-.6l-.1-.5 .5-.1v-2.8h-.8v4.4h-.3z"/>
<path d="M150.3 186.9l.7-.5 1 .2 .5 .7 .2 .9-.1 1.6-.3 .5-.7 .6-.3-.4 .5-.4 .5-.7v-1.3l-.4-1-.8-.2 .4 .4-.5 2.4-.3 .7a.49 .49 0 0 1-.6 .2 .49 .49 0 0 1-.3-.6l-.1-.7v-1l.3-.8zM150.7 187.2l-.6 1.1v1.1a.37 .37 0 0 0 0 .4 .37 .37 0 0 0 .4 .1l.3-.8 .2-2.2z"/>
<path d="M154 188.9l.4 .1-.1 .4a.46 .46 0 0 0 .5 .7h1.6v.5h-1.6l-.6-.1-.2-.6zM154.2 186.6h1.9v.5h-1.9z"/>
<path d="M161.2 189.8a.54 .54 0 0 1 .7 0 .54 .54 0 0 1 .1 .6v.5a.47 .47 0 0 1-.6 .3 .47 .47 0 0 1-.3-.6zM161.4 189.9l-.2 .5a.36 .36 0 0 0 .1 .4 .36 .36 0 0 0 .4 0l.1-.1a.53 .53 0 0 0-.4-.8z"/>
<path d="M127 203.6h.4l-.1 1.5 .8 .6-.2 .4-.2-.1a.26 .26 0 0 0-.3-.3 .26 .26 0 0 0-.2 .4l-.4 .6-.5-.1-.3-.5v-.6l.2-.4 .3-.2 .5 .1zM126 201.4l.4 .2-.3 .9 .5-.2 .1 .5-.2 .1a.64 .64 0 0 0-.6 .8l-.5 1.9-.3-.2 .7-2.4-.6 .1-.1-.5h.3a.39 .39 0 0 0 .5-.1 .39 .39 0 0 0 0-.5zM127.2 202.3l.9 .6-.1 .5-1-.6zM126.4 205.4l-.1 .1a.42 .42 0 0 0 .2 .7 .42 .42 0 0 0 .6-.4 .42 .42 0 0 0-.5-.4z"/>
<path d="M129.2 202l.5 .1-.2 .5 .1 2.5a.36 .36 0 0 0 .3 .5l.3-.9 .3 .4-.3 .8a.47 .47 0 0 1-.5 .4 .47 .47 0 0 1-.4-.6l-.1-.9zM131 202.6l.4-.2 .5 1 .3 1.6-.4 .1-.3-1.6z"/>
<path d="M133.5 205.3a.51 .51 0 0 1 .7-.1 .51 .51 0 0 1 .2 .7l-.1 .4a.48 .48 0 0 1-.6 .4 .48 .48 0 0 1-.3-.6zM133.7 205.4l-.2 .6a.33 .33 0 0 0 .2 .5 .33 .33 0 0 0 .4-.3l.1-.2a.41 .41 0 0 0-.5-.6z"/>
<path d="M132.8 210.5l1.6-.1v-1.1l.4 .1-.1 1 1.2-.1v.5l-1.2 .1v2.3l-.3 1-.5 .6-.2-.4 .5-.6 .2-.8-.6 .1-.3-.9 .3-.8h.6v-.5l-1.6 .1zM134 211.8l-.2 .1a.41 .41 0 0 0-.1 .6 .41 .41 0 0 0 .6 .1l.1-.3a.37 .37 0 0 0 0-.5 .37 .37 0 0 0-.4 0z"/>
<path d="M137.5 209.6l1.4-.2 .2 .5-1 1.7 .7-.1 .4 .1 .4 .5 .1 .6-.2 1.2-.3 .5-.4 .2-.6-.1-.3-.2-.2-.5v-.7a.5 .5 0 0 1 .6-.3 .5 .5 0 0 1 .4 .6l.1 .7 .2-.1 .3-.3 .1-.8-.2-.8-.4-.2-.8 .1-.8 1.2-.2-.3 1.5-2.7a.2 .2 0 0 0-.2-.2 .2 .2 0 0 0-.2 .1l-.5 .1zM138 213.2v.6a.36 .36 0 0 0 .5 .3v-.4a.39 .39 0 0 0-.5-.5z"/>
<path d="M140.9 212.4l.4 .1-.1 .4a.5 .5 0 0 0 .5 .7h1.5v.5h-1.7l-.4-.2-.2-.6zM141.1 210.1h1.8v.5h-1.8z"/>
<path d="M148.2 213.1h.1a.78 .78 0 0 1 .5 1.3v.1a.53 .53 0 0 1-.7 0 .53 .53 0 0 1-.2-.7zM148.2 213.5l-.1 .2a.37 .37 0 0 0 0 .6 .37 .37 0 0 0 .6-.1v-.4a.31 .31 0 0 0-.1-.4 .31 .31 0 0 0-.4 .1z"/>
</g>
<path d="M125.6 129.3l12.9 7.4" fill="none" stroke="#000" stroke-width=".21"/>
<!-- layer: TOS_K1 -->
<path d="M123.7 104.4v26.2M140.2 114v25.8M98.3 164.5a20.8 20.8 0 0 0 7.9 8 12.7 12.7 0 0 0 10.3 .4l3.8-1.4 5.8-2.8a59.6 59.6 0 0 1 12.7-5.5 11.6 11.6 0 0 1 8.3 .5 12.7 12.7 0 0 1 5 6l3.3 7.6a16.3 16.3 0 0 0 3.5 6 1.91 1.91 0 0 0 2.6-.2l1.8-1.9a78.2 78.2 0 0 1 6.4-9.1 4 4 0 0 1 2.9-1.5h.4a6 6 0 0 1 3 2.8l1.2 1.7a10.9 10.9 0 0 0 3.8 4 5.2 5.2 0 0 0 5.5-1.4l1.5-1.3" fill="none" stroke="#000" stroke-width=".21"/>
<g font-size="12.2">
<text x="129.7" y="104.6" transform="rotate(32 129.7 104.6)">う</text>
<text x="129.4" y="115.1" transform="rotate(32 129.4 115.1)">え</text>
</g>
<text font-size="9.1" x="137.9" y="286.2">H310U10031</text>
<text font-size="7.6" x="27.9" y="29.8">《N部詳細（縦枠 うえ スタンプ押印要領図（3方枠Bの縦枠のみ））》</text>
<g font-size="6.6">
<text x="119.9" y="262.1">付</text>
<text x="145.3" y="262.1">認</text>
<text x="163" y="262.1">査</text>
<text x="180.6" y="262.1">成</text>
<text x="119.9" y="270.2">名</text>
</g>
<g font-size="6.2">
<text x="145.3" y="254.7">承</text>
<text x="163" y="254.7">審</text>
<text x="180.6" y="254.7">作</text>
<text x="119.9" y="275.2">称</text>
<text x="119.9" y="283.3">図</text>
<text x="119.9" y="288.2">番</text>
</g>
<g font-size="6.1">
<text x="44.9" y="190.7">注）１．スタンプは、不滅インキ又は水性インキにて押し印のこと。</text>
<text x="49.6" y="198.4">２．縦枠上部，下部の判断は、加工図を参照のこと。</text>
<text x="49.6" y="206.2">３．中縦枠及び小縦枠には、押印を行わない。</text>
<text x="49.6" y="214.2">４．スタンプは3方枠BのＮＣ縦枠のみに押印すること。</text>
<text x="126.5" y="258.3">16</text>
<text x="133.8" y="258.3">09</text>
<text x="141.1" y="258.3">22</text>
<text x="127" y="274.4">枠 縦枠スタンプ押印要領図（N部）</text>
<text x="93.7" y="287.5">TJ-0056新規出図</text>
</g>
<g font-size="5.3">
<text x="52.6" y="119.3">縦枠（左右共）上部の裏面に</text>
<text x="52.8" y="125">とスタンプ押しのこと</text>
<text x="125" y="126.8" transform="rotate(30 125 126.8)">φ20</text>
</g>
<g font-size="4.5">
<text x="127" y="268.2">H310 １７ラシッサ V片引戸/2/3枚建/V引違戸2/3/4枚建</text>
<text x="72.5" y="288">17</text>
<text x="79.6" y="288">02</text>
<text x="86.6" y="288">03</text>
</g>
<g font-size="3.8">
<text x="153.2" y="257">黒石</text>
<text x="139.6" y="293.5">承認日：2017/02/03</text>
</g>
<text font-size="3" x="187.9" y="256.8">車文華</text>
<text font-size="2.6" x="169.6" y="256.6">鈴木荘右</text>
</svg>
